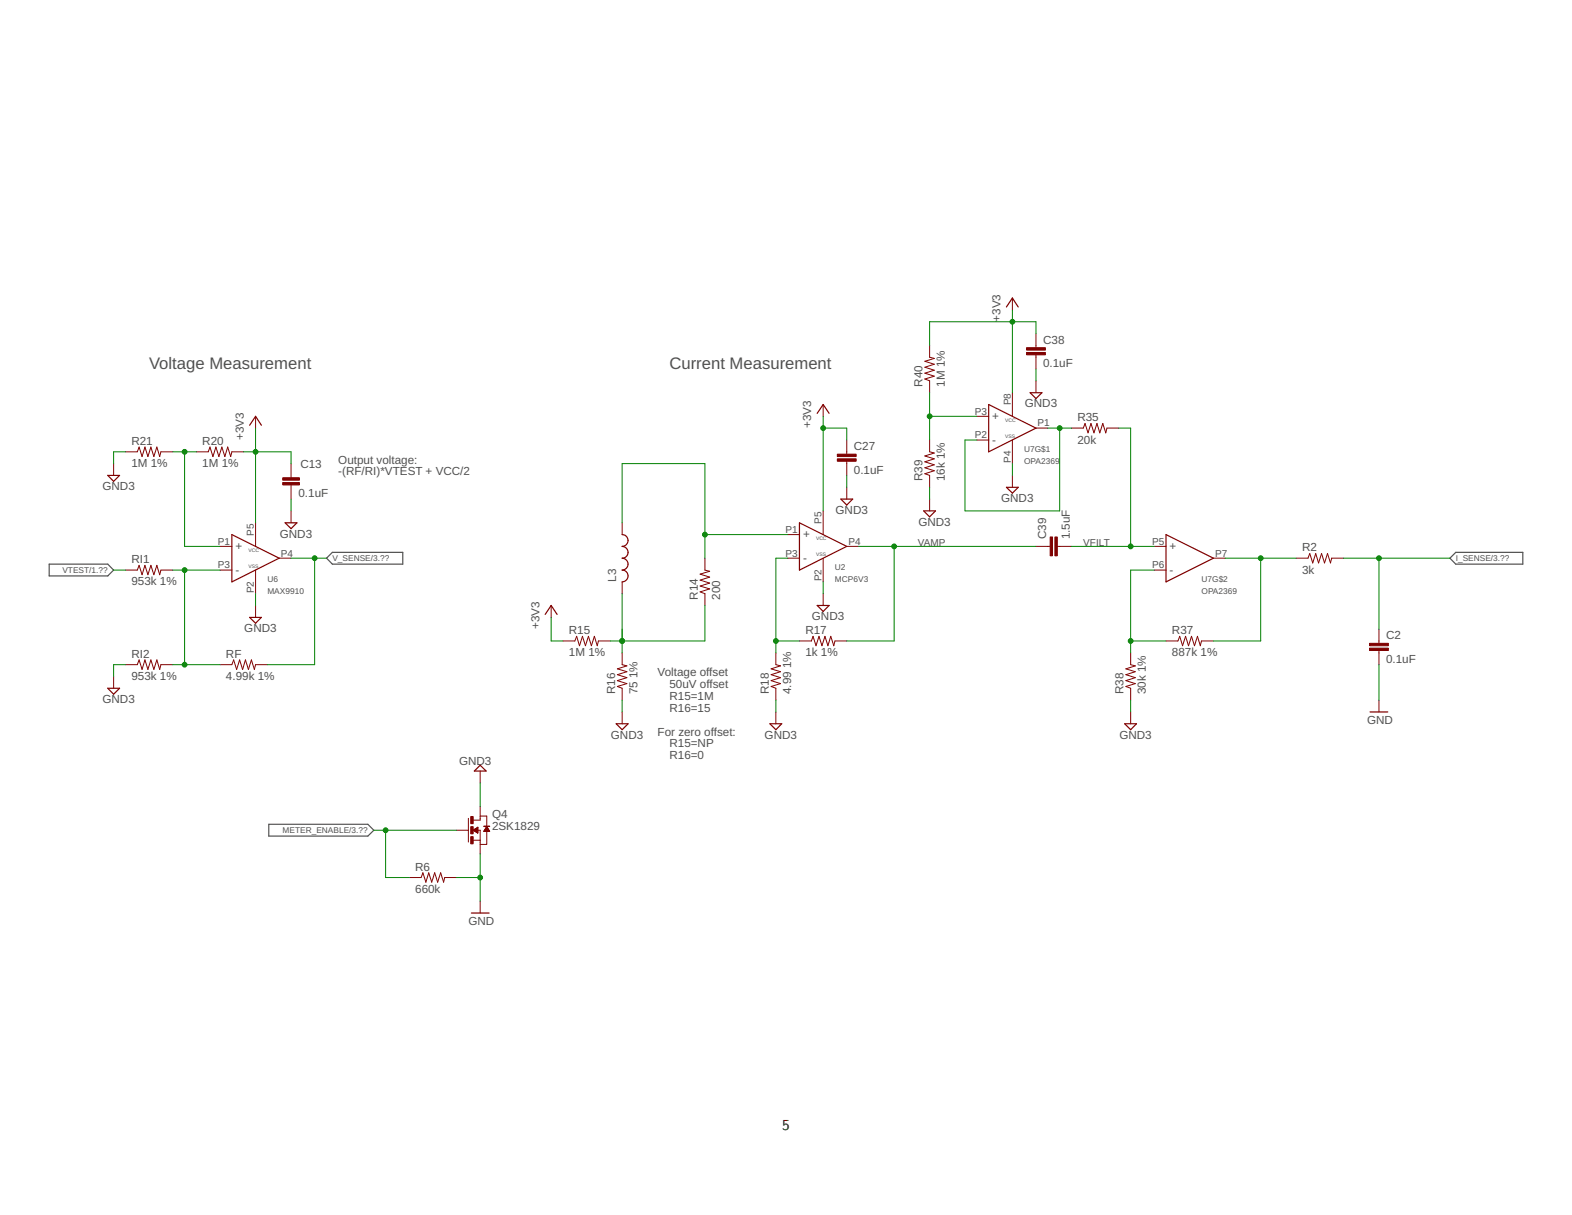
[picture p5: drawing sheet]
<svg xmlns="http://www.w3.org/2000/svg" width="279mm" height="216mm" viewBox="0 0 279 216" stroke-linecap="round" stroke-linejoin="round" font-family="sans-serif">
<path d="M58 99.2l1.1-1.1h12.5v2.1h-12.5zM257.7 99.2l1-1.1h12v2.1h-12zM8.7 100.2h10.5l1 1.1-1 1h-10.5zM47.8 146.5h17.6l1 1-1 1.1h-17.6z" fill="none" stroke="#505050" stroke-width=".21"/>
<g fill="none" stroke="#800000" stroke-width=".21">
<path d="M178.9 54.5l1-1.5 1.1 1.5M44.4 75.6l1-1.6 1.1 1.6M145.2 73.4l1.1-1.5 1.1 1.5M175.7 71.9l8.4 4.2-8.4 4.2zM183.1 69.8h2.1l-1.1 1zM19.2 84.5h2.1l-1.1 1zM41.2 95l8.4 4.2-8.4 4.2zM50.7 92.9h2.1l-1.1 1zM110.6 95a1.05 1.05 0 0 1 1 1 1.05 1.05 0 0 1-1 1.1 1.05 1.05 0 0 1 1 1 1.05 1.05 0 0 1-1 1.1 1.06 1.06 0 0 1 1 1 1.06 1.06 0 0 1-1 1.1 1.05 1.05 0 0 1 1 1.1 1.05 1.05 0 0 1-1 1M142.1 92.9l8.4 4.2-8.4 4.2zM149.5 88.7h2.1l-1.1 1zM164.2 90.8h2.1l-1.1 1z"/>
<path d="M178.9 86.6h2.1l-1.1 1zM207.2 95l8.5 4.2-8.5 4.2zM44.4 109.7h2.1l-1.1 1zM96.9 109.2l1.1-1.6 1 1.6M145.2 107.6h2.2l-1.1 1zM19.2 122.3h2.1l-1.1 1.1zM85.3 136l1.1 1h-2.1zM109.5 128.6h2.1l-1 1.1zM136.8 128.6h2.1l-1 1.1zM199.9 128.6h2.1l-1 1.1zM243.5 126.5h3.2M83.8 162.2h3.1"/>
</g>
<g fill="none" stroke="#800000" stroke-width=".18">
<path d="M179.9 53v2.1M184.1 59.3v2.5M45.4 74v2.1M146.3 71.9v2.1M150.5 78.2v2.5M165.2 61.4v2.1l.9 .2-1.7 .5 1.7 .5-1.7 .6 1.7 .5-1.7 .5 1.7 .5-1.7 .6 .8 .3v2.1M165.2 78.2v2.1l.9 .2-1.7 .5 1.7 .5-1.7 .6 1.7 .5-1.7 .5 1.7 .6-1.7 .5 .8 .3v2.1M173.6 78.2h2.1M173.6 74h2.1M179.9 69.8v4.2M179.9 78.2v4.2M184.1 76.1h2.1"/>
<path d="M184.1 63.1v2.5M184.1 67.7v2.1M190.4 76.1h2.1l.3-.9 .6 1.7 .5-1.7 .5 1.7 .6-1.7 .5 1.7 .5-1.7 .5 1.7 .2-.8h2.1M20.2 82.4v2.1M22.3 80.3h2.1l.3-.9 .6 1.7 .5-1.7 .5 1.7 .5-1.7 .5 1.7 .6-1.7 .5 1.7 .2-.8h2.1M34.9 80.3h2.1l.3-.9 .5 1.7 .6-1.7 .5 1.7 .5-1.7 .6 1.7 .5-1.7 .5 1.7 .2-.8h2.1M39.1 97.1h2.1M45.4 92.9v4.2M49.6 99.2h2.1M51.7 82.4v2.5M51.7 86v2.7M51.7 90.8v2.1"/>
<path d="M110.6 92.9v2.1M125.3 99.2v2.1l.8 .2-1.7 .5 1.7 .6-1.7 .5 1.7 .5-1.7 .5 1.7 .5-1.7 .6 .9 .3v2.1M140 99.2h2.1M140 95h2.1M146.3 90.8v4.2M146.3 99.2v4.2M150.5 82v2.5M150.5 86.6v2.1M150.5 97.1h2.1M165.2 88.7v2.1M179.9 84.5v2.1M184.1 97.1h2.5"/>
<path d="M187.9 97.1h2.5M205.1 97.1h2.1M215.7 99.2h2.1M230.4 99.2h2.1l.3-.8 .5 1.6 .5-1.6 .6 1.6 .5-1.6 .5 1.6 .5-1.6 .6 1.6 .2-.8h2.1M22.3 101.3h2.1l.3-.8 .6 1.6 .5-1.6 .5 1.6 .5-1.6 .5 1.6 .6-1.6 .5 1.6 .2-.8h2.1M22.3 118.1h2.1l.3-.8 .6 1.7 .5-1.7 .5 1.7 .5-1.7 .5 1.7 .6-1.7 .5 1.7 .2-.9h2.1M39.1 101.3h2.1M39.1 118.1h2.1l.3-.8 .6 1.7 .5-1.7 .5 1.7 .5-1.7 .6 1.7 .5-1.7 .5 1.7 .2-.9h2.1M45.4 101.3v4.2M45.4 107.6v2.1M98 107.6v2.1M100.1 113.9h2.1l.3-.8 .5 1.6 .5-1.6 .6 1.6 .5-1.6 .5 1.6 .5-1.6 .6 1.6 .2-.8h2.1"/>
<path d="M110.6 103.4v2.1M110.6 116v2.1l.8 .2-1.7 .6 1.7 .5-1.7 .5 1.7 .5-1.7 .5 1.7 .6-1.7 .5 .9 .3v2.1M137.9 116v2.1l.8 .2-1.6 .6 1.6 .5-1.6 .5 1.6 .5-1.6 .5 1.6 .6-1.6 .5 .8 .3v2.1M142.1 113.9h2.1l.3-.8 .5 1.6 .6-1.6 .5 1.6 .5-1.6 .6 1.6 .5-1.6 .5 1.6 .2-.8h2.1M146.3 105.5v2.1M201 116v2.1l.8 .2-1.7 .6 1.7 .5-1.7 .5 1.7 .5-1.7 .5 1.7 .6-1.7 .5 .9 .3v2.1M205.1 101.3h2.1M207.2 113.9h2.2l.3-.8 .5 1.6 .5-1.6 .5 1.6 .6-1.6 .5 1.6 .5-1.6 .5 1.6 .3-.8h2.1M245.1 111.8v2.5M245.1 115.6v2.5M20.2 120.2v2.1M85.3 137v2.1"/>
<path d="M110.6 126.5v2.1M137.9 126.5v2.1M201 126.5v2.1M245.1 124.4v2.1M72.7 155.9h2.1l.4-.8 .5 1.7 .5-1.7 .5 1.7 .6-1.7 .5 1.7 .5-1.7 .5 1.7 .2-.9h2.2M81.2 147.5h2M83.2 145.4v4.2M84.1 149.3h1.2M84.1 147.5h1.2v4.2M84.2 147.5h.7M84.2 147.6h.7M84.2 147.4h.7"/>
<path d="M84.3 147.6h.6M84.3 147.4h.6M84.3 147.7h.6M84.4 147.3h.5M84.4 147.7h.5M84.5 147.8h.4M84.6 147.2h.3M84.6 147.8h.3M84.7 147.2h.2M84.7 147.9h.2M84.8 147.1h.1M84.8 148h.1"/>
<path d="M84.9 148h.1M84.9 147l-.8 .5M84.9 147v1l-.8-.5M84.9 147h.1M85.3 143.3v2.4h-1.2M85.3 145h1.2v1.9M86 147.7h1M86 147.6h1M86.1 147.6h.8M86.1 147.5h.8M86.2 147.4h.6M86.2 147.3h.6"/>
<path d="M86.3 147.2h.4M86.4 147.1h.3M86.4 147.1h.2M86.4 147h.2M86.5 147h.1M86.5 147.7v2.4h-1.2M86.5 146.9l.5 .8h-1zM86.5 146.9h.1M85.3 160.1v2.1"/>
</g>
<g fill="#800000" stroke="#800000" stroke-width=".18">
<path d="M148.8 81.5h3.4v.5h-3.4z"/>
<path d="M148.8 80.7h3.4v.4h-3.4z"/>
<path d="M182.5 62.6h3.3v.5h-3.3z"/>
<path d="M182.5 61.8h3.3v.4h-3.3z"/>
<path d="M187.5 95.4h.4v3.4h-.4z"/>
<path d="M186.6 95.4h.5v3.4h-.5z"/>
<path d="M243.4 115.2h3.4v.4h-3.4z"/>
<path d="M243.4 114.3h3.4v.4h-3.4z"/>
<path d="M83.7 145.1h.4v1.3h-.4z"/>
<path d="M83.7 146.9h.4v1.3h-.4z"/>
<path d="M83.7 148.7h.4v1.2h-.4z"/>
<path d="M86 146.8l1 .1z"/>
<path d="M50.2 84.9h3v.4h-3z"/>
<path d="M50.2 85.7h3v.5h-3z"/>
</g>
<g fill="none" stroke="#008000" stroke-width=".18">
<path d="M179.9 55.1v14.7M184.1 59.3v-2.1h-18.9v4.2M45.4 76.1v16.8M146.3 76.1h4.2v2.1M146.3 74v16.8M165.2 69.8v8.4M165.2 74h8.4M184.1 65.6v2.1M186.2 76.1h4.2M188.3 76.1v14.7h-16.8v-12.6h2.1M198.8 76.1h2.2v21M22.3 80.3h-2.1v2.1"/>
<path d="M30.7 80.3h4.2M32.8 80.3v16.8h6.3M43.3 80.3h8.4v2.1M51.7 99.2h6.3M51.7 88.7v2.1M55.9 99.2v18.9h-8.4M110.6 92.9v-10.5h14.7v16.8M125.3 95h14.7M140 99.2h-2.1v16.8M150.5 84.5v2.1M152.6 97.1h31.5M158.9 97.1v16.8h-8.4"/>
<path d="M165.2 86.6v2.1M179.9 82.4v2.1M190.4 97.1h14.7M217.8 99.2h12.6M224.1 99.2v14.7h-8.4M238.8 99.2h18.9M245.1 99.2v12.6M20.2 101.3h2.1M22.3 118.1h-2.1v2.1M30.7 118.1h8.4M30.7 101.3h8.4M32.8 101.3v16.8"/>
<path d="M45.4 105.5v2.1M98 109.7v4.2h2.1M110.6 105.5v10.5M125.3 107.6v6.3h-16.8M137.9 113.9h4.2M146.3 103.4v2.1M201 113.9h6.2M205.1 101.3h-4.1v14.7M245.1 118.1v6.3M85.3 139.1v4.2M110.6 124.4v2.1M137.9 124.4v2.1"/>
<path d="M201 124.4v2.1M66.4 147.5h14.8M68.5 147.5v8.4h4.2M81.2 155.9h4.1M85.3 151.7v8.4"/>
</g>
<g fill="#008000" stroke="#008000" stroke-width=".18">
<circle cx="110.6" cy="113.9" r=".42"/>
<circle cx="125.3" cy="95" r=".42"/>
<circle cx="32.8" cy="80.3" r=".42"/>
<circle cx="55.9" cy="99.2" r=".42"/>
<circle cx="32.8" cy="118.1" r=".42"/>
<circle cx="32.8" cy="101.3" r=".42"/>
<circle cx="146.3" cy="76.1" r=".42"/>
<circle cx="45.4" cy="80.3" r=".42"/>
<circle cx="179.9" cy="57.2" r=".42"/>
<circle cx="158.9" cy="97.1" r=".42"/>
<circle cx="201" cy="113.9" r=".42"/>
<circle cx="245.1" cy="99.2" r=".42"/>
<circle cx="188.3" cy="76.1" r=".42"/>
<circle cx="165.2" cy="74" r=".42"/>
<circle cx="201" cy="97.1" r=".42"/>
<circle cx="137.9" cy="113.9" r=".42"/>
<circle cx="224.1" cy="99.2" r=".42"/>
<circle cx="68.5" cy="147.5" r=".42"/>
<circle cx="85.3" cy="155.9" r=".42"/>
</g>
<g font-size="3" fill="#505050">
<text x="26.5" y="65.6">Voltage Measurement</text>
<text x="119" y="65.6">Current Measurement</text>
</g>
<text font-size="2.7" x="139" y="200.9">5</text>
<g font-size="2.1" fill="#505050">
<text x="177.8" y="57.2" transform="rotate(-90 177.8 57.2)">+3V3</text>
<text x="185.4" y="65.3">0.1uF</text>
<text x="185.4" y="61.1">C38</text>
<text x="164" y="68.7" transform="rotate(-90 164 68.7)">R40</text>
<text x="167.9" y="68.7" transform="rotate(-90 167.9 68.7)">1M 1%</text>
<text x="144.2" y="76.1" transform="rotate(-90 144.2 76.1)">+3V3</text>
<text x="176.4" y="74.6">+</text>
<text x="182.1" y="72.4">GND3</text>
<text x="191.5" y="74.8">R35</text>
<text x="23.4" y="83">1M 1%</text>
<text x="23.4" y="79">R21</text>
<text x="36" y="83">1M 1%</text>
<text x="36" y="79">R20</text>
<text x="43.3" y="78.2" transform="rotate(-90 43.3 78.2)">+3V3</text>
<text x="53.4" y="83.2">C13</text>
<text x="60.1" y="82.4">Output voltage:</text>
<text x="151.8" y="80">C27</text>
<text x="176.4" y="78.8">-</text>
<text x="191.5" y="78.8">20k</text>
<text x="18.2" y="87.1">GND3</text>
<text x="53.1" y="88.3">0.1uF</text>
<text x="60.1" y="84.5">-(RF/RI)*VTEST + VCC/2</text>
<text x="151.8" y="84.2">0.1uF</text>
<text x="164" y="85.5" transform="rotate(-90 164 85.5)">R39</text>
<text x="167.9" y="85.5" transform="rotate(-90 167.9 85.5)">16k 1%</text>
<text x="177.9" y="89.2">GND3</text>
<text x="49.7" y="95.5">GND3</text>
<text x="142.7" y="95.6">+</text>
<text x="148.5" y="91.3">GND3</text>
<text x="163.2" y="93.4">GND3</text>
<text x="185.9" y="95.8" transform="rotate(-90 185.9 95.8)">C39</text>
<text x="190.1" y="95.8" transform="rotate(-90 190.1 95.8)">1.5uF</text>
<text x="23.4" y="100.1">RI1</text>
<text x="41.8" y="97.7">+</text>
<text x="41.8" y="101.9">-</text>
<text x="142.7" y="99.8">-</text>
<text x="207.9" y="97.7">+</text>
<text x="207.9" y="101.9">-</text>
<text x="231.4" y="101.9">3k</text>
<text x="231.4" y="98">R2</text>
<text x="23.4" y="104">953k 1%</text>
<text x="109.5" y="103.4" transform="rotate(-90 109.5 103.4)">L3</text>
<text x="124" y="106.5" transform="rotate(-90 124 106.5)">R14</text>
<text x="128" y="106.5" transform="rotate(-90 128 106.5)">200</text>
<text x="43.4" y="112.3">GND3</text>
<text x="95.9" y="111.8" transform="rotate(-90 95.9 111.8)">+3V3</text>
<text x="101.1" y="112.7">R15</text>
<text x="143.1" y="112.7">R17</text>
<text x="144.3" y="110.2">GND3</text>
<text x="208.3" y="112.7">R37</text>
<text x="246.3" y="113.6">C2</text>
<text x="23.4" y="116.9">RI2</text>
<text x="40.2" y="116.9">RF</text>
<text x="101.1" y="116.6">1M 1%</text>
<text x="140.6" y="118.7" transform="rotate(-90 140.6 118.7)">1%</text>
<text x="143.1" y="116.6">1k 1%</text>
<text x="208.3" y="116.6">887k 1%</text>
<text x="246.3" y="117.8">0.1uF</text>
<text x="18.2" y="124.9">GND3</text>
<text x="23.4" y="120.8">953k 1%</text>
<text x="40.2" y="120.8">4.99k 1%</text>
<text x="109.3" y="123.4" transform="rotate(-90 109.3 123.4)">R16</text>
<text x="113.3" y="123.4" transform="rotate(-90 113.3 123.4)">75</text>
<text x="113.3" y="120.5" transform="rotate(-90 113.3 120.5)">1%</text>
<text x="116.9" y="120.2">Voltage offset</text>
<text x="119" y="122.3">50uV offset</text>
<text x="119" y="124.4">R15=1M</text>
<text x="136.7" y="123.4" transform="rotate(-90 136.7 123.4)">R18</text>
<text x="140.6" y="123.4" transform="rotate(-90 140.6 123.4)">4.99</text>
<text x="199.7" y="123.4" transform="rotate(-90 199.7 123.4)">R38</text>
<text x="203.7" y="123.4" transform="rotate(-90 203.7 123.4)">30k 1%</text>
<text x="108.6" y="131.2">GND3</text>
<text x="116.9" y="130.7">For zero offset:</text>
<text x="119" y="126.5">R16=15</text>
<text x="135.9" y="131.2">GND3</text>
<text x="199" y="131.2">GND3</text>
<text x="243" y="128.6">GND</text>
<text x="81.6" y="135.9">GND3</text>
<text x="119" y="132.8">R15=NP</text>
<text x="119" y="134.9">R16=0</text>
<text x="87.5" y="147.5">2SK1829</text>
<text x="87.5" y="145.4">Q4</text>
<text x="73.8" y="154.7">R6</text>
<text x="73.8" y="158.7">660k</text>
<text x="83.2" y="164.3">GND</text>
</g>
<g font-size="1.8" fill="#505050">
<text x="173.3" y="77.9">P2</text>
<text x="173.3" y="73.7">P3</text>
<text x="179.6" y="72" transform="rotate(-90 179.6 72)">P8</text>
<text x="184.4" y="75.8">P1</text>
<text x="179.6" y="82.3" transform="rotate(-90 179.6 82.3)">P4</text>
<text x="45.1" y="95.2" transform="rotate(-90 45.1 95.2)">P5</text>
<text x="139.6" y="94.7">P1</text>
<text x="146" y="93.1" transform="rotate(-90 146 93.1)">P5</text>
<text x="38.7" y="101">P3</text>
<text x="38.7" y="96.8">P1</text>
<text x="49.9" y="98.9">P4</text>
<text x="139.6" y="98.9">P3</text>
<text x="150.8" y="96.8">P4</text>
<text x="163.1" y="97.1">VAMP</text>
<text x="192.5" y="97.1">VFILT</text>
<text x="204.8" y="101">P6</text>
<text x="204.8" y="96.8">P5</text>
<text x="216" y="98.9">P7</text>
<text x="45.1" y="105.4" transform="rotate(-90 45.1 105.4)">P2</text>
<text x="146" y="103.3" transform="rotate(-90 146 103.3)">P2</text>
</g>
<g font-size="1.5" fill="#505050">
<text x="182" y="82.4">OPA2369</text>
<text x="182" y="80.3">U7G$1</text>
<text x="11.1" y="101.8">VTEST/1.??</text>
<text x="59.1" y="99.7">V_SENSE/3.??</text>
<text x="148.4" y="101.3">U2</text>
<text x="258.7" y="99.7">I_SENSE/3.??</text>
<text x="47.5" y="105.5">MAX9910</text>
<text x="47.5" y="103.4">U6</text>
<text x="148.4" y="103.4">MCP6V3</text>
<text x="213.6" y="105.5">OPA2369</text>
<text x="213.6" y="103.4">U7G$2</text>
<text x="50.2" y="148.1">METER_ENABLE/3.??</text>
</g>
<g font-size=".9" fill="#505050">
<text x="178.7" y="75">VCC</text>
<text x="178.7" y="77.8">VSS</text>
<text x="44.2" y="98.1">VCC</text>
<text x="44.2" y="100.9">VSS</text>
<text x="145" y="96">VCC</text>
<text x="145" y="98.8">VSS</text>
</g>
</svg>
